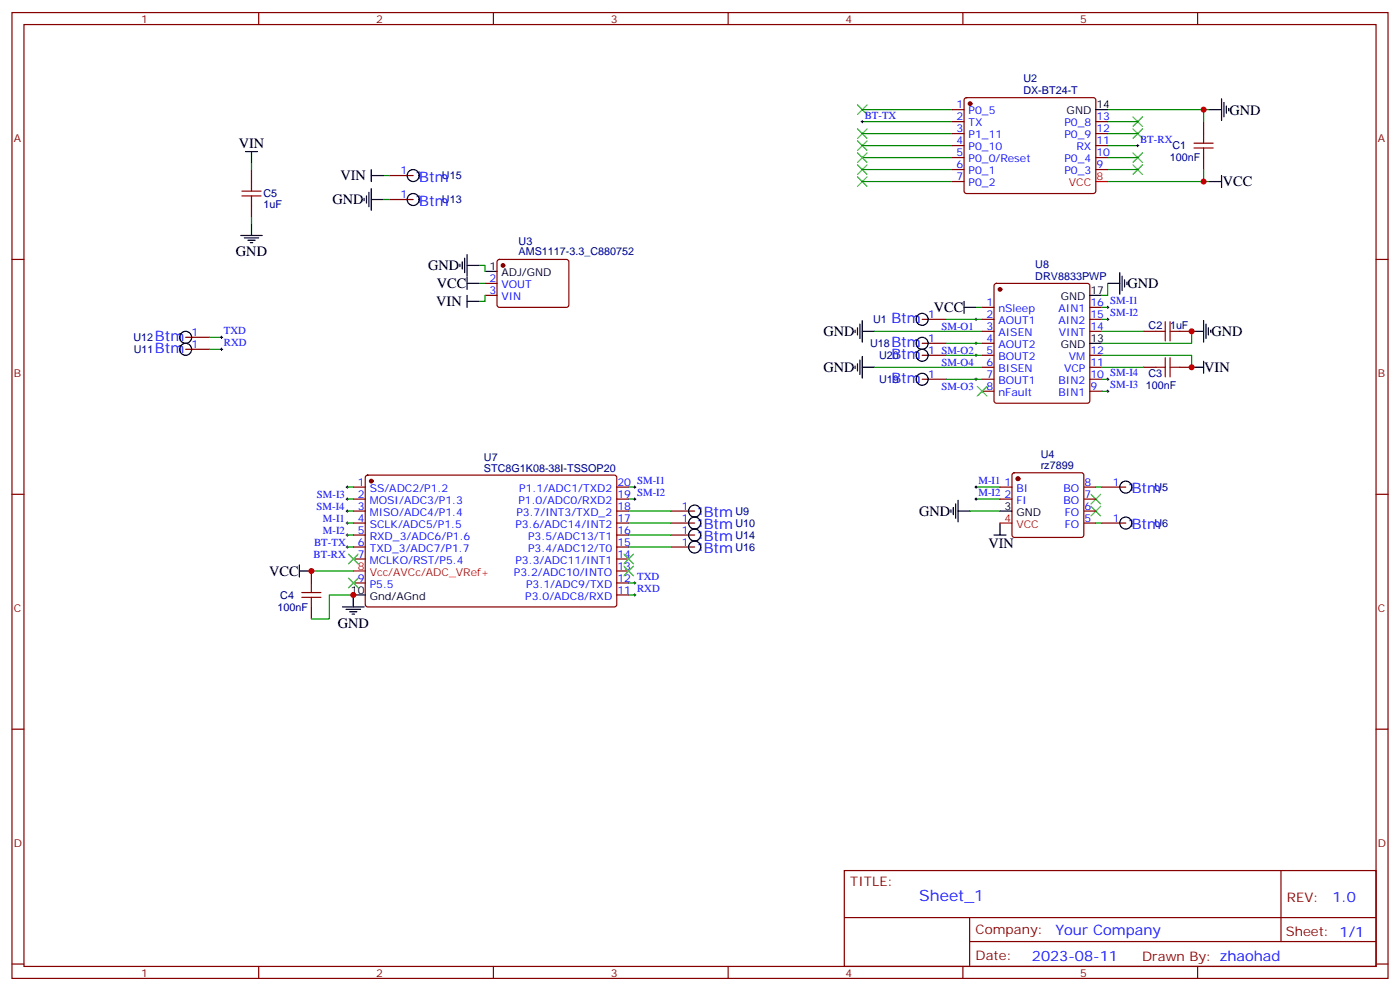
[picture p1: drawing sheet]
<svg xmlns="http://www.w3.org/2000/svg" width="412mm" height="292mm" viewBox="0 0 412 292" stroke-linecap="round" stroke-linejoin="round" font-family="sans-serif">
<g fill="none" stroke="#870000" stroke-width=".35">
<path d="M3.5 3.7h405.4v284.3h-405.4zM7.1 7.2h398.2v277.3h-398.2zM76.2 3.7v3.5M145.3 3.7v3.5M214.5 3.7v3.5M283.6 3.7v3.5M352.8 3.7v3.5M280.5 32.3h3.5M280.5 35.8h3.5M280.5 39.3h3.5M284.2 29l.5-.2h37.4l.5 .2 .2 .5-.1 27-.6 .5-37.7-.1-.4-.6v-26.8zM322.8 35.8h3.5"/>
<path d="M322.8 39.3h3.5M354.5 35.8v3.5M74.1 49.9v3.5M114.7 51.7h7M114.7 58.7h7M280.5 42.9h3.5M280.5 46.4h3.5M280.5 49.9h3.5M280.5 53.4h3.5M322.8 42.9h3.5M322.8 46.4h3.5M322.8 49.9h3.5"/>
<path d="M354.5 46.4v3.5M3.5 76.4h3.6M74.1 60.5v3.5M146.6 76.6l.5-.2h20l.5 .7-.1 13-.6 .4-20.1-.1-.4-.6v-12.7zM405.3 76.4h3.6M54.7 99.3h7M142.9 87h3.5M142.9 83.4h3.5M271.6 94h7.1M289.3 90.5h3.5M289.3 94h3.5M289.3 97.5h3.5"/>
<path d="M293 83.6l.5-.2h26.8l.5 .2 .2 .5v33.9l-.2 .5-.5 .2h-26.8l-.5-.2-.2-.5v-33.9zM321 90.5h3.6M321 94h3.6M321 97.5h3.6M336.9 97.5h3.5M347.5 97.5h3.5M54.7 102.8h7M271.6 101.1h7.1M271.6 104.6h7.1M271.6 111.7h7.1M289.3 101.1h3.5M289.3 104.6h3.5"/>
<path d="M289.3 108.1h3.5M289.3 111.7h3.5M289.3 115.2h3.5M321 104.6h3.6M321 108.1h3.6M321 111.7h3.6M321 115.2h3.6M336.9 108.1h3.5M347.5 108.1h3.5M298.3 139.4l.5-.2h19.8l.5 .2 .2 .5v17.6l-.3 .5-.4 .2h-19.8l-.5-.2-.2-.5v-17.6zM3.5 145.5h3.6M104.1 154h3.5"/>
<path d="M104.1 143.4h3.5M104.1 146.9h3.5M104.1 150.5h3.5M104.1 157.5h3.5M107.8 140.1l.5-.2h72.9l.5 .7-.1 37.7-.6 .4-73-.1-.4-.6v-37.4zM181.7 154h3.5M181.7 143.4h3.5M181.7 146.9h3.5M181.7 150.5h3.5M181.7 157.5h3.5M197.6 154h7M197.6 150.5h7"/>
<path d="M197.6 157.5h7M294.6 143.4h3.5M294.6 146.9h3.5M319.3 154h3.5M319.3 143.4h3.5M319.3 146.9h3.5M319.3 150.5h3.5M324.6 154h7M324.6 143.4h7M405.3 145.5h3.6M91.7 168.1v3.5M91.7 178.7v3.5"/>
<path d="M104.1 161h3.5M104.1 164.6h3.5M104.1 171.6h3.5M181.7 161h3.5M181.7 164.6h3.5M181.7 171.6h3.5M181.7 175.2h3.5M181.7 168.1h3.5M197.6 161h7M3.5 214.7h3.6M405.3 214.7h3.6M248.7 256.3h156.6v28.2h-156.6z"/>
<path d="M377.3 256.3v20.9M248.7 270.1h156.5M285.6 277.2h119.6M285.6 270.1v14.2M3.5 283.8h3.6M76.2 284.5v3.5M145.3 284.5v3.5M214.5 284.5v3.5M283.6 284.5v3.5M352.8 284.5v3.5M405.3 283.8h3.6"/>
</g>
<g fill="none" stroke="#008700" stroke-width=".35">
<path d="M254 32.3h26.5M254 39.3h26.5M254 35.8h26.5M326.3 32.3h30M326.3 39.3h8.8M326.3 35.8h8.8M354.5 32.3v3.5M74.1 48.2v1.7M112.9 51.7h1.8M112.9 58.7h1.8M254 53.4h26.5M254 49.9h26.5"/>
<path d="M254 42.9h26.5M254 46.4h26.5M326.3 53.4h30M326.3 49.9h8.8M326.3 42.9h8.8M326.3 46.4h8.8M354.5 49.9v3.5M74.1 64v1.8M141.1 78.1h1.8v1.8M61.7 99.3h3.6M141.1 83.4h1.8M142.9 87v1.7h-1.8"/>
<path d="M257.5 97.5h31.8M278.7 94h10.6M287.5 90.5h1.8M324.6 90.5h1.7M324.6 97.5h12.3M324.6 94h1.7M326.3 83.4v3.6h-1.7M351 97.5v3.6h-26.4M61.7 102.8h3.6M257.5 108.1h31.8M278.7 111.7h10.6M278.7 101.1h10.6"/>
<path d="M278.7 104.6h10.6M324.6 104.6h26.4v3.5M324.6 108.1h12.3M324.6 111.7h1.7M324.6 115.2h1.7M102.3 154h1.8M102.3 143.4h1.8M102.3 146.9h1.8M102.3 150.5h1.8M102.3 157.5h1.8M185.2 154h12.4M185.2 143.4h1.8"/>
<path d="M185.2 146.9h1.8M185.2 150.5h12.4M185.2 157.5h12.4M285.8 150.5h8.8M287.5 143.4h7.1M287.5 146.9h7.1M322.8 154h1.8M322.8 143.4h1.8M91.7 168.1h12.4M102.3 161h1.8M104.1 175.2h-7.1v7h-5.3M185.2 175.2h1.8"/>
<path d="M185.2 171.6h1.8M185.2 161h12.4"/>
</g>
<g fill="none" stroke="#000" stroke-width=".35">
<path d="M322.8 32.3h3.5M356.3 32.3h3.5M359.8 29.1v6.4M360.5 30.2v4.2M361.2 31.2v2.1M361.9 31.9v.7M72.3 44.6h3.5M74.1 44.6v3.6M107.2 58.4v.7M107.9 57.7v2.1M108.7 56.6v4.3M109.4 58.7h3.5"/>
<path d="M109.4 49.9v3.5M109.4 55.6v6.3M109.4 51.7h3.5M356.3 53.4h3.5M359.8 51.7v3.5M70.9 69.3h6.4M72 70h4.2M73 70.7h2.1M73.7 71.4h.7M74.1 65.8v3.5M135.5 77.8v.7M136.2 77.1v2.1"/>
<path d="M136.9 76v4.3M137.6 75v6.3M137.6 78.1h3.5M142.9 79.9h3.5M137.6 83.4h3.5M137.6 88.7h3.5M137.6 81.7v3.5M137.6 87v3.5M251.9 97.2v.7M252.6 96.5v2.1M253.3 95.4v4.3M254 97.5h3.5"/>
<path d="M254 94.4v6.3M284 90.5h3.5M284 88.7v3.6M321 87h3.6M326.3 83.4h3.5M329.8 80.3v6.3M330.6 81.3v4.2M331.3 82.4v2.1M332 83.1v.7M351 97.5h3.5M354.5 94.4v6.3M355.2 95.4v4.3"/>
<path d="M356 96.5v2.1M356.7 97.2v.7M251.9 107.8v.7M252.6 107.1v2.1M253.3 106v4.2M254 108.1h3.5M254 105v6.3M321 101.1h3.6M351 108.1h3.5M354.5 106.4v3.5M280.1 150.1v.7M280.8 149.4v2.1"/>
<path d="M281.5 148.3v4.3M282.2 150.5h3.6M282.2 147.3v6.3M292.8 157.5h3.5M294.6 154v3.5M294.6 150.5h3.5M88.2 168.1h3.5M88.2 166.3v3.6M100.9 178.7h6.3M102 179.4h4.2M107.6 175.2h-3.5v3.5M103 180.1h2.1"/>
<path d="M103.7 180.8h.7"/>
<circle cx="121.7" cy="51.7" r="1.76"/>
<circle cx="121.7" cy="58.7" r="1.76"/>
<circle cx="54.7" cy="99.3" r="1.76"/>
<circle cx="271.6" cy="94" r="1.76"/>
<circle cx="54.7" cy="102.8" r="1.76"/>
<circle cx="271.6" cy="111.7" r="1.76"/>
<circle cx="271.6" cy="101.1" r="1.76"/>
<circle cx="271.6" cy="104.6" r="1.76"/>
<circle cx="204.6" cy="150.5" r="1.76"/>
<circle cx="204.6" cy="154" r="1.76"/>
<circle cx="204.6" cy="157.5" r="1.76"/>
<circle cx="331.6" cy="143.4" r="1.76"/>
<circle cx="331.6" cy="154" r="1.76"/>
<circle cx="204.6" cy="161" r="1.76"/>
</g>
<g fill="none" stroke="#3c3" stroke-width=".35">
<path d="M252.6 37.9l2.8 2.8M252.6 30.9l2.8 2.8M255.4 37.9l-2.8 2.8M255.4 30.9l-2.8 2.8M333.7 34.4l2.8 2.8M333.7 37.9l2.8 2.8M336.5 34.4l-2.8 2.8M336.5 37.9l-2.8 2.8M252.6 52l2.8 2.9M252.6 48.5l2.8 2.8M252.6 41.5l2.8 2.8M252.6 45l2.8 2.8"/>
<path d="M255.4 52l-2.8 2.9M255.4 48.5l-2.8 2.8M255.4 41.5l-2.8 2.8M255.4 45l-2.8 2.8M333.7 48.5l2.8 2.8M333.7 45l2.8 2.8M336.5 48.5l-2.8 2.8M336.5 45l-2.8 2.8M287.9 113.8l2.8 2.8M290.7 113.8l-2.8 2.8M321.4 149l2.8 2.9M321.4 145.5l2.8 2.8"/>
<path d="M324.2 149l-2.8 2.9M324.2 145.5l-2.8 2.8M102.7 163.2l2.8 2.8M102.7 170.2l2.8 2.8M105.5 163.2l-2.8 2.8M105.5 170.2l-2.8 2.8M183.8 163.2l2.8 2.8M183.8 166.7l2.8 2.8M186.6 163.2l-2.8 2.8M186.6 166.7l-2.8 2.8"/>
</g>
<g fill="none" stroke="#000" stroke-width=".29">
<path d="M253.6 35.8h.8M254 35.5v.7M334.8 42.9h.7M335.1 42.5v.7M64.9 99.3h.7M65.3 99v.7M287.2 94h.7M287.5 93.7v.7M326 90.5h.7M326 94h.7M326.3 90.1v.7M326.3 93.7v.7"/>
<path d="M64.9 102.8h.7M65.3 102.5v.7M287.2 111.7h.7M287.2 101.1h.7M287.2 104.6h.7M287.5 100.7v.7M287.5 104.2v.8M287.5 111.3v.7M326 115.2h.7M326 111.7h.7M326.3 111.3v.7M326.3 114.8v.7"/>
<path d="M102 146.9h.7M102 143.4h.7M102 157.5h.7M102 154h.7M102 150.5h.7M102.3 143.1v.7M102.3 146.6v.7M102.3 150.1v.7M102.3 153.6v.7M102.3 157.2v.7M186.6 146.9h.7M186.6 143.4h.7"/>
<path d="M187 143.1v.7M187 146.6v.7M287.2 146.9h.7M287.2 143.4h.7M287.5 143.1v.7M287.5 146.6v.7M102 161h.7M102.3 160.7v.7M186.6 175.2h.7M186.6 171.6h.7M187 171.3v.7M187 174.8v.7"/>
</g>
<g fill="#870000" stroke="#870000" stroke-width=".35">
<circle cx="299.9" cy="140.9" r=".53"/>
<circle cx="285.7" cy="30.5" r=".53"/>
<circle cx="109.4" cy="141.6" r=".53"/>
<circle cx="294.6" cy="85.2" r=".53"/>
<circle cx="148.2" cy="78.1" r=".53"/>
</g>
<path d="M322.8 53.4h3.5M294.6 154h3.5M104.1 168.1h3.5" fill="none" stroke="#f00" stroke-width=".35"/>
<g fill="none" stroke="#a10000" stroke-width=".35">
<path d="M354.5 39.3v2.9M71.3 56.3h5.6M71.3 57.7h5.6M74.1 53.4v2.9M74.1 57.7v2.8M351.7 43.6h5.7M351.7 42.2h5.7M354.5 43.6v2.8M340.4 97.5h2.9M343.3 94.7v5.7M344.7 97.5h2.8M344.7 94.7v5.7"/>
<path d="M340.4 108.1h2.9M343.3 105.3v5.6M344.7 105.3v5.6M344.7 108.1h2.8M88.9 175.9h5.6M88.9 174.4h5.6M91.7 171.6v2.8M91.7 175.9v2.8"/>
</g>
<g fill="#c00">
<circle cx="354.5" cy="32.3" r=".88"/>
<circle cx="354.5" cy="53.4" r=".88"/>
<circle cx="91.7" cy="168.1" r=".88"/>
<circle cx="104.1" cy="175.2" r=".88"/>
<circle cx="351" cy="108.1" r=".88"/>
<circle cx="351" cy="97.5" r=".88"/>
</g>
<text font-size="4.6" fill="#00f" x="270.8" y="265.3">Sheet_1</text>
<g font-size="4.2">
<text x="362.1" y="33.7">GND</text>
<text x="70.3" y="43.4">VIN</text>
<text x="100.3" y="53.1">VIN</text>
<text x="360.2" y="54.9">VCC</text>
<text x="97.9" y="60.2">GND</text>
<text x="69.5" y="75.4">GND</text>
<text x="126.1" y="79.6">GND</text>
<text x="128.7" y="84.9">VCC</text>
<text x="332.1" y="84.9">GND</text>
<text x="128.5" y="90.1">VIN</text>
<text x="275.1" y="91.9">VCC</text>
<text x="242.5" y="99">GND</text>
<text x="356.8" y="99">GND</text>
<text x="242.5" y="109.6">GND</text>
<text x="354.7" y="109.6">VIN</text>
<text x="270.8" y="151.9">GND</text>
<text x="291.2" y="161.4">VIN</text>
<text x="79.3" y="169.5">VCC</text>
<text x="99.5" y="184.8">GND</text>
</g>
<g font-size="4.2" fill="#00f">
<text x="123.5" y="53.4">Btm</text>
<text x="123.5" y="60.5">Btm</text>
<text x="262.6" y="95.1">Btm</text>
<text x="45.6" y="100.4">Btm</text>
<text x="45.6" y="103.9">Btm</text>
<text x="262.6" y="102.2">Btm</text>
<text x="262.6" y="105.7">Btm</text>
<text x="262.6" y="112.8">Btm</text>
<text x="333.4" y="145.2">Btm</text>
<text x="207.3" y="152.1">Btm</text>
<text x="207.3" y="155.6">Btm</text>
<text x="333.4" y="155.8">Btm</text>
<text x="207.3" y="159.2">Btm</text>
<text x="207.3" y="162.7">Btm</text>
<text x="392.5" y="265.6">1.0</text>
<text x="310.9" y="275.1">Your Company</text>
<text x="304" y="282.9">2023-08-11</text>
</g>
<g font-size="3.9" fill="#800">
<text x="250.5" y="260.9">TITLE:</text>
<text x="379.1" y="265.6">REV:</text>
<text x="287.4" y="275.1">Company:</text>
<text x="378.7" y="275.7">Sheet: 1/1</text>
<text x="287.4" y="282.8">Date:</text>
<text x="336.4" y="282.8">Drawn By: zhaohad</text>
</g>
<g font-size="3.2" fill="#800">
<text x="41.6" y="6.7">1</text>
<text x="110.8" y="6.7">2</text>
<text x="179.9" y="6.7">3</text>
<text x="249.1" y="6.7">4</text>
<text x="318.2" y="6.7">5</text>
<text x="4.1" y="41.8">A</text>
<text x="405.9" y="41.8">A</text>
<text x="4.1" y="110.9">B</text>
<text x="405.9" y="110.9">B</text>
<text x="4.1" y="180.1">C</text>
<text x="405.9" y="180.1">C</text>
<text x="4.1" y="249.2">D</text>
<text x="405.9" y="249.2">D</text>
<text x="41.6" y="287.5">1</text>
<text x="110.8" y="287.5">2</text>
<text x="179.9" y="287.5">3</text>
<text x="249.1" y="287.5">4</text>
<text x="318.2" y="287.5">5</text>
</g>
<g font-size="3.2" fill="#000080">
<text x="301.4" y="27.6">DX-BT24-T</text>
<text x="301.4" y="24.2">U2</text>
<text x="344.6" y="47.5">100nF</text>
<text x="345.4" y="44">C1</text>
<text x="130.2" y="52.8">U15</text>
<text x="77.6" y="58.1">C5</text>
<text x="130.2" y="59.9">U13</text>
<text x="77.6" y="61.3">1uF</text>
<text x="152.8" y="72">U3</text>
<text x="152.8" y="75.2">AMS1117-3.3_C880752</text>
<text x="305" y="82.3">DRV8833PWP</text>
<text x="305" y="78.9">U8</text>
<text x="257.2" y="95.2">U1</text>
<text x="39.3" y="100.5">U12</text>
<text x="338.3" y="96.9">C2</text>
<text x="344.6" y="96.9">1uF</text>
<text x="39.4" y="104">U11</text>
<text x="256.3" y="102.2">U18</text>
<text x="259" y="105.8">U20</text>
<text x="259" y="112.8">U19</text>
<text x="338.3" y="111">C3</text>
<text x="337.5" y="114.5">100nF</text>
<text x="142.5" y="135.6">U7</text>
<text x="306.6" y="134.7">U4</text>
<text x="142.5" y="138.8">STC8G1K08-38I-TSSOP20</text>
<text x="306.6" y="138.1">rz7899</text>
<text x="340.1" y="144.5">U5</text>
<text x="216.6" y="151.6">U9</text>
<text x="216.6" y="155.1">U10</text>
<text x="340.1" y="155.1">U6</text>
<text x="216.6" y="158.7">U14</text>
<text x="216.6" y="162.2">U16</text>
<text x="81.8" y="179.8">100nF</text>
<text x="82.6" y="176.3">C4</text>
</g>
<g font-size="3.2" fill="#00f">
<text x="254.7" y="34.9">BT-TX</text>
<text x="281.8" y="31.9">1</text>
<text x="281.8" y="35.5">2</text>
<text x="285.3" y="33.7">P0_5</text>
<text x="323" y="35.5">13</text>
<text x="281.8" y="39">3</text>
<text x="285.3" y="37.2">TX</text>
<text x="285.3" y="40.7">P1_11</text>
<text x="313.5" y="40.7">P0_9</text>
<text x="313.5" y="37.2">P0_8</text>
<text x="323" y="39">12</text>
<text x="335.8" y="42">BT-RX</text>
<text x="281.8" y="42.5">4</text>
<text x="281.8" y="46">5</text>
<text x="285.3" y="44.3">P0_10</text>
<text x="285.3" y="47.8">P0_0/Reset</text>
<text x="313.5" y="47.8">P0_4</text>
<text x="317.1" y="44.3">RX</text>
<text x="323" y="46">10</text>
<text x="323" y="42.5">11</text>
<text x="117.9" y="51.3">1</text>
<text x="122.4" y="52.7">1</text>
<text x="281.8" y="49.6">6</text>
<text x="281.8" y="53.1">7</text>
<text x="285.3" y="51.3">P0_1</text>
<text x="313.5" y="51.3">P0_3</text>
<text x="323" y="49.6">9</text>
<text x="117.9" y="58.4">1</text>
<text x="122.4" y="59.8">1</text>
<text x="285.3" y="54.9">P0_2</text>
<text x="144.2" y="83.1">2</text>
<text x="144.2" y="86.6">3</text>
<text x="147.7" y="88.4">VIN</text>
<text x="147.7" y="84.8">VOUT</text>
<text x="268.9" y="95.1">1</text>
<text x="273.4" y="93.7">1</text>
<text x="290.6" y="90.1">1</text>
<text x="290.6" y="93.7">2</text>
<text x="294.1" y="91.9">nSleep</text>
<text x="294.1" y="95.4">AOUT1</text>
<text x="311.8" y="95.4">AIN2</text>
<text x="311.8" y="91.9">AIN1</text>
<text x="321.2" y="93.7">15 SM-I2</text>
<text x="321.2" y="90.1">16 SM-I1</text>
<text x="52" y="100.4">1</text>
<text x="56.4" y="99">1</text>
<text x="66" y="102">RXD</text>
<text x="66" y="98.4">TXD</text>
<text x="273.4" y="100.7">1</text>
<text x="277.3" y="97.1">SM-O1</text>
<text x="290.6" y="97.2">3</text>
<text x="290.6" y="100.7">4</text>
<text x="294.1" y="99">AISEN</text>
<text x="311.9" y="99">VINT</text>
<text x="321.2" y="97.2">14</text>
<text x="52" y="103.9">1</text>
<text x="56.4" y="102.5">1</text>
<text x="268.9" y="102.1">1</text>
<text x="268.9" y="105.7">1</text>
<text x="273.4" y="104.2">1 SM-O2</text>
<text x="277.3" y="107.7">SM-O4</text>
<text x="290.6" y="104.2">5</text>
<text x="290.6" y="107.8">6</text>
<text x="294.1" y="102.5">AOUT2</text>
<text x="294.1" y="106">BOUT2</text>
<text x="314.9" y="106">VM</text>
<text x="321.2" y="107.8">11</text>
<text x="321.2" y="104.2">12</text>
<text x="268.9" y="112.7">1</text>
<text x="273.4" y="111.3">1</text>
<text x="290.6" y="111.3">7</text>
<text x="294.1" y="109.5">BISEN</text>
<text x="294.1" y="113.1">BOUT1</text>
<text x="311.8" y="113.1">BIN2</text>
<text x="313.4" y="109.5">VCP</text>
<text x="321.2" y="111.3">10 SM-I4</text>
<text x="277.3" y="114.8">SM-O3</text>
<text x="290.6" y="114.8">8</text>
<text x="294.1" y="116.6">nFault</text>
<text x="311.8" y="116.6">BIN1</text>
<text x="321.2" y="114.8">9</text>
<text x="327" y="114.3">SM-I3</text>
<text x="105.4" y="143.1">1</text>
<text x="181.9" y="143.1">20 SM-I1</text>
<text x="288.2" y="142.5">M-I1</text>
<text x="295.9" y="143.1">1</text>
<text x="319.4" y="143.1">8</text>
<text x="327.8" y="143.1">1</text>
<text x="93.3" y="146.6">SM-I3</text>
<text x="105.4" y="146.6">2</text>
<text x="108.9" y="144.8">SS/ADC2/P1.2</text>
<text x="108.9" y="148.3">MOSI/ADC3/P1.3</text>
<text x="152.7" y="148.3">P1.0/ADC0/RXD2</text>
<text x="153" y="144.8">P1.1/ADC1/TXD2</text>
<text x="181.9" y="146.6">19 SM-I2</text>
<text x="288.2" y="146">M-I2</text>
<text x="295.9" y="146.6">2</text>
<text x="299.4" y="144.8">BI</text>
<text x="299.4" y="148.3">FI</text>
<text x="313.3" y="148.3">BO</text>
<text x="313.3" y="144.8">BO</text>
<text x="319.4" y="146.6">7</text>
<text x="332.3" y="144.5">1</text>
<text x="93.2" y="150.1">SM-I4</text>
<text x="95.1" y="153.6">M-I1</text>
<text x="105.4" y="150.1">3</text>
<text x="105.4" y="153.6">4</text>
<text x="108.9" y="151.9">MISO/ADC4/P1.4</text>
<text x="108.9" y="155.4">SCLK/ADC5/P1.5</text>
<text x="151.8" y="155.4">P3.6/ADC14/INT2</text>
<text x="152.1" y="151.9">P3.7/INT3/TXD_2</text>
<text x="181.9" y="153.6">17</text>
<text x="181.9" y="150.1">18</text>
<text x="200.8" y="150.1">1</text>
<text x="200.8" y="153.6">1</text>
<text x="205.3" y="151.5">1</text>
<text x="205.3" y="155">1</text>
<text x="313.6" y="155.4">FO</text>
<text x="313.6" y="151.9">FO</text>
<text x="319.4" y="153.6">5</text>
<text x="319.4" y="150.1">6</text>
<text x="327.8" y="153.6">1</text>
<text x="332.3" y="155">1</text>
<text x="92.5" y="160.7">BT-TX</text>
<text x="95.1" y="157.2">M-I2</text>
<text x="105.4" y="157.2">5</text>
<text x="105.4" y="160.7">6</text>
<text x="108.9" y="158.9">RXD_3/ADC6/P1.6</text>
<text x="155.6" y="158.9">P3.5/ADC13/T1</text>
<text x="181.9" y="160.7">15</text>
<text x="181.9" y="157.2">16</text>
<text x="200.8" y="157.2">1</text>
<text x="200.8" y="160.7">1</text>
<text x="205.3" y="158.6">1</text>
<text x="92.4" y="164.2">BT-RX</text>
<text x="105.4" y="164.2">7</text>
<text x="108.9" y="162.5">TXD_3/ADC7/P1.7</text>
<text x="108.9" y="166">MCLKO/RST/P5.4</text>
<text x="151.8" y="166">P3.3/ADC11/INT1</text>
<text x="155.6" y="162.5">P3.4/ADC12/T0</text>
<text x="181.9" y="167.7">13</text>
<text x="181.9" y="164.2">14</text>
<text x="205.3" y="162.1">1</text>
<text x="105.4" y="171.3">9</text>
<text x="108.9" y="173">P5.5</text>
<text x="151.4" y="169.5">P3.2/ADC10/INTO</text>
<text x="155" y="173">P3.1/ADC9/TXD</text>
<text x="181.9" y="171.3">12 TXD</text>
<text x="154.7" y="176.6">P3.0/ADC8/RXD</text>
<text x="181.9" y="174.8">11 RXD</text>
</g>
<g font-size="3.2">
<text x="314.2" y="33.7">GND</text>
<text x="323" y="31.9">14</text>
<text x="144.2" y="79.6">1</text>
<text x="147.7" y="81.3">ADJ/GND</text>
<text x="312.4" y="88.4">GND</text>
<text x="321.2" y="86.6">17</text>
<text x="321.2" y="100.7">13</text>
<text x="312.4" y="102.5">GND</text>
<text x="295.9" y="150.1">3</text>
<text x="299.4" y="151.9">GND</text>
<text x="103.4" y="174.8">10</text>
<text x="108.9" y="176.6">Gnd/AGnd</text>
</g>
<g font-size="3.2" fill="#f00">
<text x="323" y="53.1">8</text>
<text x="314.9" y="54.9">VCC</text>
<text x="295.9" y="153.6">4</text>
<text x="299.4" y="155.4">VCC</text>
<text x="105.4" y="167.7">8</text>
<text x="108.9" y="169.5">Vcc/AVCc/ADC_VRef+</text>
</g>
</svg>
